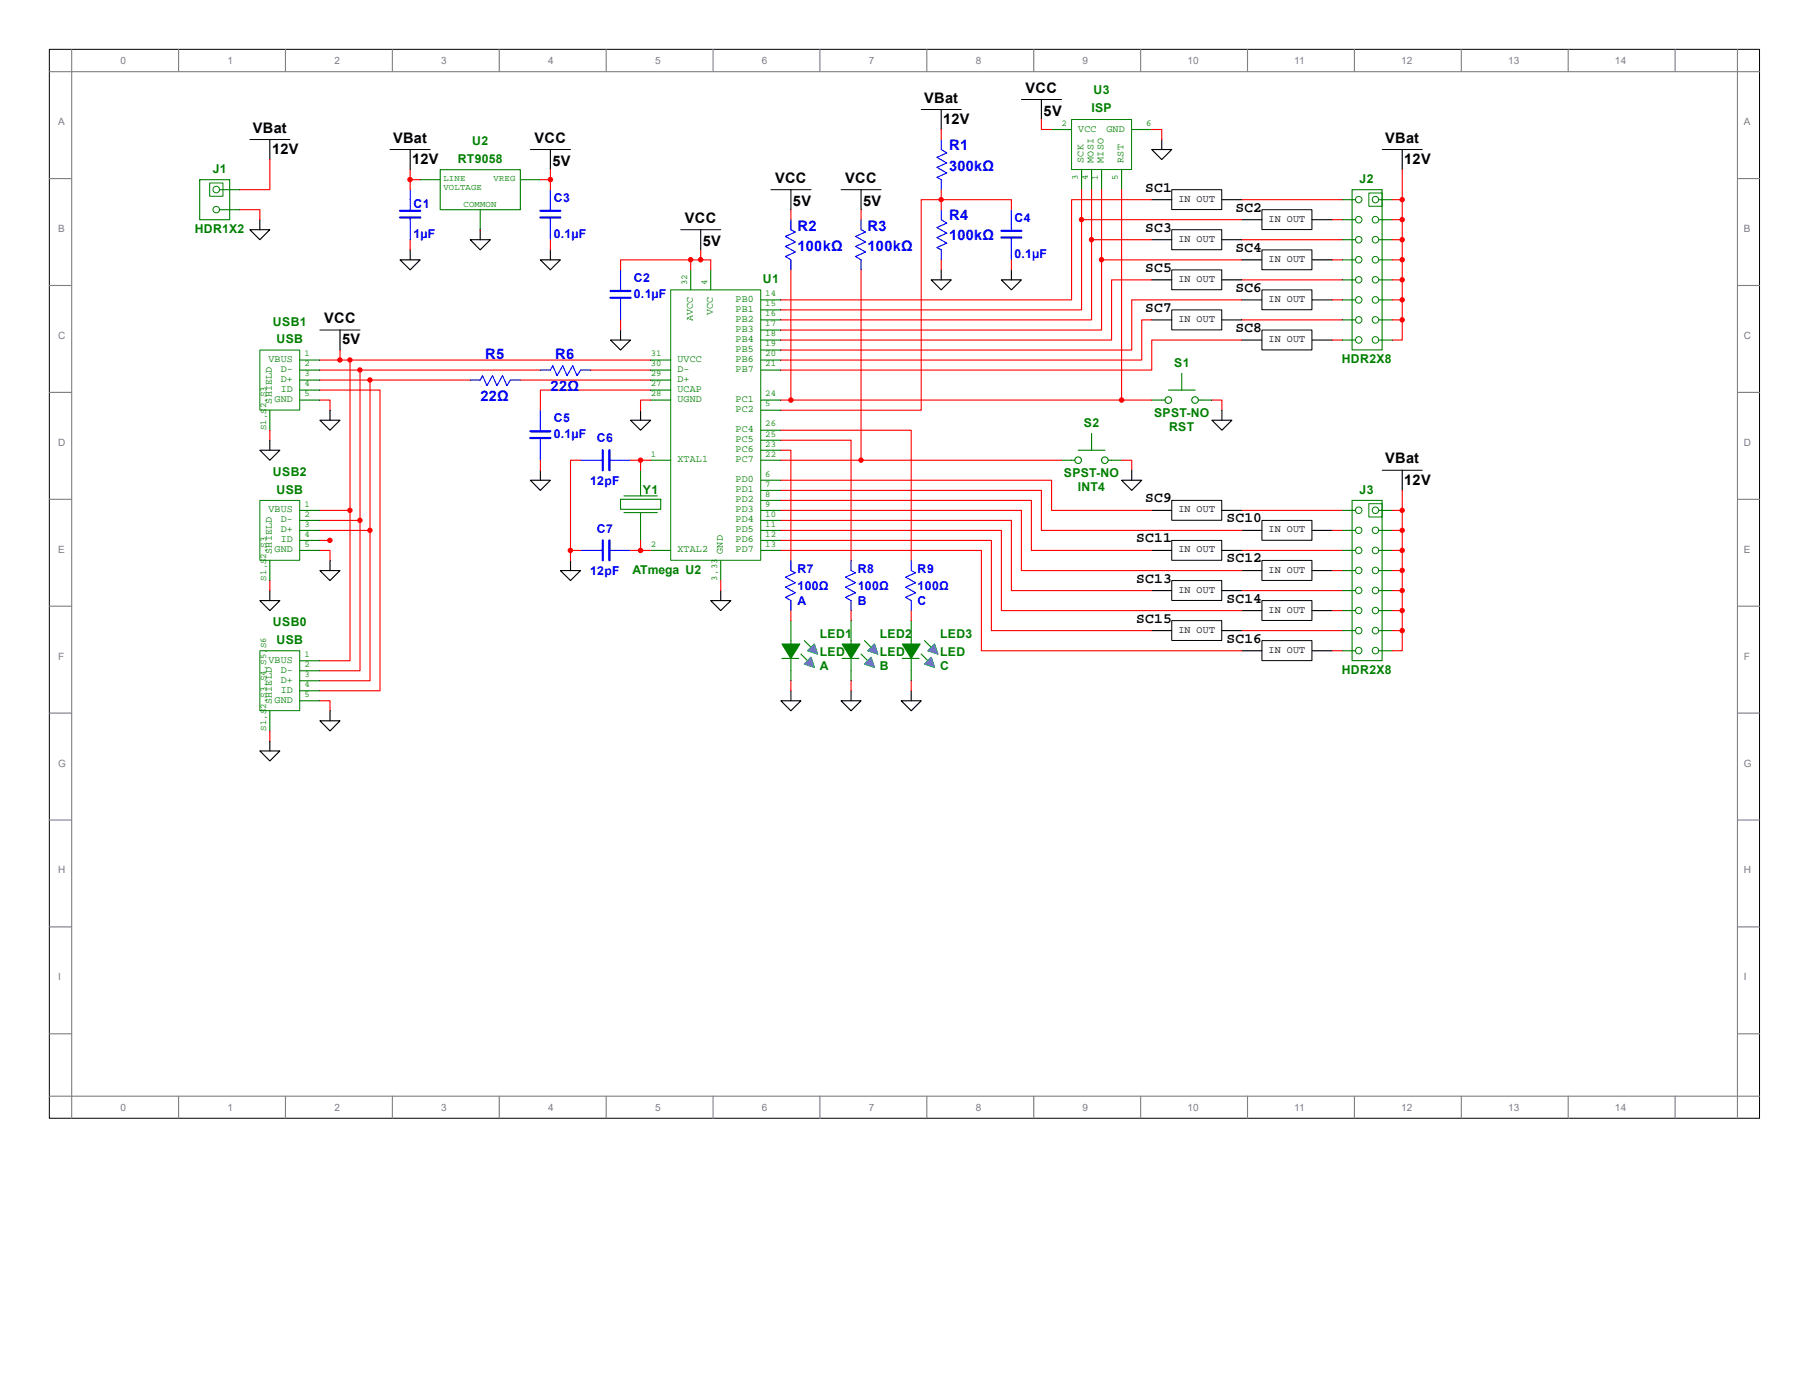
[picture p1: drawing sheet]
<svg xmlns="http://www.w3.org/2000/svg" width="279mm" height="216mm" viewBox="0 0 279 216" stroke-linecap="round" stroke-linejoin="round" font-family="sans-serif">
<path d="M7.6 7.6h264.2v165.1h-264.2z" fill="none" stroke="#000" stroke-width=".15"/>
<g fill="none" stroke="#808080" stroke-width=".17">
<path d="M7.6 11.1h264.2M11.1 7.6v165.1M27.6 7.6v3.5M44.1 7.6v3.5M60.6 7.6v3.5M77.1 7.6v3.5M93.6 7.6v3.5M110.1 7.6v3.5M126.6 7.6v3.5M143.2 7.6v3.5M159.7 7.6v3.5M176.2 7.6v3.5"/>
<path d="M192.7 7.6v3.5M209.2 7.6v3.5M225.7 7.6v3.5M242.2 7.6v3.5M258.7 7.6v3.5M268.4 7.6v165.1M7.6 27.6h3.5M268.4 27.6h3.4M7.6 44.1h3.5M268.4 44.1h3.4M7.6 60.6h3.5M7.6 77.1h3.5"/>
<path d="M268.4 60.6h3.4M268.4 77.1h3.4M7.6 93.6h3.5M268.4 93.6h3.4M7.6 110.1h3.5M268.4 110.1h3.4M7.6 126.6h3.5M268.4 126.6h3.4M7.6 143.2h3.5M7.6 159.7h3.5M268.4 143.2h3.4M268.4 159.7h3.4"/>
<path d="M7.6 169.3h264.2M27.6 169.3v3.4M44.1 169.3v3.4M60.6 169.3v3.4M77.1 169.3v3.4M93.6 169.3v3.4M110.1 169.3v3.4M126.6 169.3v3.4M143.2 169.3v3.4M159.7 169.3v3.4M176.2 169.3v3.4M192.7 169.3v3.4"/>
<path d="M209.2 169.3v3.4M225.7 169.3v3.4M242.2 169.3v3.4M258.7 169.3v3.4"/>
</g>
<path d="M103.6 44.8h13.9v41.7h-13.9z" fill="none" stroke="#008000" stroke-width=".15"/>
<path d="M100.5 71.1h3.1" fill="none" stroke="#008000" stroke-width=".17"/>
<path d="M100.5 85h3.1" fill="none" stroke="#008000" stroke-width=".17"/>
<path d="M111.3 86.6v3.1" fill="none" stroke="#008000" stroke-width=".17"/>
<path d="M109.8 41.7v3.1" fill="none" stroke="#008000" stroke-width=".17"/>
<path d="M117.5 63.4h3.1" fill="none" stroke="#008000" stroke-width=".17"/>
<path d="M117.5 74.2h3.1" fill="none" stroke="#008000" stroke-width=".17"/>
<path d="M117.5 75.7h3.1" fill="none" stroke="#008000" stroke-width=".17"/>
<path d="M117.5 77.3h3.1" fill="none" stroke="#008000" stroke-width=".17"/>
<path d="M117.5 78.8h3.1" fill="none" stroke="#008000" stroke-width=".17"/>
<path d="M117.5 80.4h3.1" fill="none" stroke="#008000" stroke-width=".17"/>
<path d="M117.5 81.9h3.1" fill="none" stroke="#008000" stroke-width=".17"/>
<path d="M117.5 83.5h3.1" fill="none" stroke="#008000" stroke-width=".17"/>
<path d="M117.5 85h3.1" fill="none" stroke="#008000" stroke-width=".17"/>
<path d="M117.5 46.3h3.1" fill="none" stroke="#008000" stroke-width=".17"/>
<path d="M117.5 47.9h3.1" fill="none" stroke="#008000" stroke-width=".17"/>
<path d="M117.5 49.4h3.1" fill="none" stroke="#008000" stroke-width=".17"/>
<path d="M117.5 51h3.1" fill="none" stroke="#008000" stroke-width=".17"/>
<path d="M117.5 52.5h3.1" fill="none" stroke="#008000" stroke-width=".17"/>
<path d="M117.5 54.1h3.1" fill="none" stroke="#008000" stroke-width=".17"/>
<path d="M117.5 55.6h3.1" fill="none" stroke="#008000" stroke-width=".17"/>
<path d="M117.5 57.1h3.1" fill="none" stroke="#008000" stroke-width=".17"/>
<path d="M117.5 71.1h3.1" fill="none" stroke="#008000" stroke-width=".17"/>
<path d="M117.5 69.5h3.1" fill="none" stroke="#008000" stroke-width=".17"/>
<path d="M117.5 61.8h3.1" fill="none" stroke="#008000" stroke-width=".17"/>
<path d="M117.5 68h3.1" fill="none" stroke="#008000" stroke-width=".17"/>
<path d="M117.5 66.4h3.1" fill="none" stroke="#008000" stroke-width=".17"/>
<path d="M100.5 60.2h3.1" fill="none" stroke="#008000" stroke-width=".17"/>
<path d="M100.5 61.8h3.1" fill="none" stroke="#008000" stroke-width=".17"/>
<path d="M100.5 58.7h3.1" fill="none" stroke="#008000" stroke-width=".17"/>
<path d="M100.5 57.1h3.1" fill="none" stroke="#008000" stroke-width=".17"/>
<path d="M100.5 55.6h3.1" fill="none" stroke="#008000" stroke-width=".17"/>
<path d="M106.7 41.7v3.1M95.8 77.1h6.2v1.6h-6.2zM96.4 76.6h5.1M96.4 79.2h5.1M98.9 75.5v1.1M98.9 79.2v1.2M102 77.1h.1" fill="none" stroke="#008000" stroke-width=".17"/>
<path d="M98.9 80.4v3.1" fill="none" stroke="#008000" stroke-width=".17"/>
<g fill="none" stroke="#008000" stroke-width=".17">
<path d="M208.8 29.3h4.7v24.7h-4.7zM208.8 37h.6M208.8 33.9h.6M208.8 30.8h.6M213 37h.5M213 33.9h.5M213 30.8h.5M208.8 49.4h.6M208.8 46.3h.6M208.8 43.2h.6M208.8 40.1h.6M208.8 52.5h.6"/>
<path d="M213 49.4h.5M213 46.3h.5M213 43.2h.5M213 40.1h.5M213 52.5h.5M98.9 72.5v3"/>
</g>
<path d="M181 29.3h7.7v3.1h-7.7z" fill="none" stroke="#000" stroke-width=".15"/>
<path d="M177.9 30.8h3.1M188.7 30.8h3.1" fill="none" stroke="#000" stroke-width=".17"/>
<g fill="none" stroke="#008000" stroke-width=".15">
<path d="M211.4 29.8h2.1v2.1h-2.1z"/>
<circle cx="209.8" cy="33.9" r=".51"/>
<circle cx="209.8" cy="37" r=".51"/>
<circle cx="209.9" cy="30.8" r=".5"/>
<circle cx="212.4" cy="37" r=".51"/>
<circle cx="212.4" cy="33.9" r=".51"/>
<circle cx="212.4" cy="30.8" r=".5"/>
<circle cx="209.8" cy="40.1" r=".51"/>
<circle cx="209.8" cy="46.3" r=".51"/>
<circle cx="209.8" cy="49.4" r=".51"/>
<circle cx="209.8" cy="52.5" r=".51"/>
<circle cx="209.9" cy="43.2" r=".5"/>
<circle cx="212.4" cy="46.3" r=".51"/>
<circle cx="212.4" cy="40.1" r=".51"/>
<circle cx="212.4" cy="49.4" r=".51"/>
<circle cx="212.4" cy="52.5" r=".51"/>
<circle cx="212.4" cy="43.2" r=".5"/>
</g>
<path d="M213.5 33.9h1.5" fill="none" stroke="#008000" stroke-width=".17"/>
<path d="M207.3 33.9h1.5" fill="none" stroke="#008000" stroke-width=".17"/>
<path d="M213.5 37h1.5" fill="none" stroke="#008000" stroke-width=".17"/>
<path d="M207.3 43.2h1.5" fill="none" stroke="#008000" stroke-width=".17"/>
<path d="M213.5 40.1h1.5" fill="none" stroke="#008000" stroke-width=".17"/>
<path d="M207.3 40.1h1.5" fill="none" stroke="#008000" stroke-width=".17"/>
<path d="M213.5 43.2h1.5" fill="none" stroke="#008000" stroke-width=".17"/>
<path d="M207.3 30.8h1.5" fill="none" stroke="#008000" stroke-width=".17"/>
<path d="M213.5 30.8h1.5" fill="none" stroke="#008000" stroke-width=".17"/>
<path d="M207.3 37h1.5" fill="none" stroke="#008000" stroke-width=".17"/>
<path d="M213.5 49.4h1.5" fill="none" stroke="#008000" stroke-width=".17"/>
<path d="M207.3 49.4h1.5" fill="none" stroke="#008000" stroke-width=".17"/>
<path d="M213.5 52.5h1.5" fill="none" stroke="#008000" stroke-width=".17"/>
<path d="M207.3 46.3h1.5" fill="none" stroke="#008000" stroke-width=".17"/>
<path d="M213.5 46.3h1.5" fill="none" stroke="#008000" stroke-width=".17"/>
<g fill="none" stroke="#008000" stroke-width=".17">
<path d="M207.3 52.5h1.5M165.5 71.1h.5M166.5 69.5h4.2M168.6 67v2.5M171.2 71.1h.5"/>
<circle cx="166.5" cy="71.1" r=".51"/>
<circle cx="170.6" cy="71.1" r=".51"/>
</g>
<g fill="none" stroke="#000" stroke-width=".15">
<path d="M181 35.5h7.7v3.1h-7.7zM194.9 32.4h7.7v3.1h-7.7zM194.9 38.6h7.7v3.1h-7.7zM181 41.7h7.7v3h-7.7zM181 47.9h7.7v3h-7.7zM194.9 44.8h7.7v3h-7.7zM194.9 51h7.7v3h-7.7zM181 77.3h7.7v3h-7.7zM181 83.5h7.7v3h-7.7zM181 89.7h7.7v3h-7.7zM181 95.8h7.7v3.1h-7.7zM194.9 80.4h7.7v3h-7.7z"/>
<path d="M194.9 86.6h7.7v3h-7.7zM194.9 92.8h7.7v3h-7.7zM194.9 98.9h7.7v3.1h-7.7z"/>
</g>
<g fill="none" stroke="#000" stroke-width=".17">
<path d="M177.9 37h3.1M188.7 37h3.1M191.8 33.9h3.1M202.6 33.9h3.1M177.9 43.2h3.1M177.9 49.4h3.1M188.7 43.2h3.1M188.7 49.4h3.1M191.8 40.1h3.1M191.8 46.3h3.1M191.8 52.5h3.1M202.6 40.1h3.1"/>
<path d="M202.6 46.3h3.1M202.6 52.5h3.1M177.9 78.8h3.1M188.7 78.8h3.1M177.9 85h3.1M177.9 91.2h3.1M177.9 97.4h3.1M188.7 85h3.1M188.7 91.2h3.1M188.7 97.4h3.1M191.8 81.9h3.1M191.8 88.1h3.1"/>
<path d="M191.8 94.3h3.1M202.6 81.9h3.1M202.6 88.1h3.1M202.6 94.3h3.1M191.8 100.5h3.1M202.6 100.5h3.1"/>
</g>
<g fill="none" stroke="#f00" stroke-width=".17">
<path d="M177.9 30.8h-12.4v15.5h-44.9M177.9 49.4h-1.6v6.2h-55.7M177.9 43.2h-6.2v9.3h-51.1M191.8 46.3h-17v7.8h-54.2M191.8 52.5h-13.9v4.6h-57.3M120.6 77.3h38.7v7.7h18.6M120.6 74.2h41.8v4.6h15.5M120.6 78.8h37.2v9.3h34M120.6 75.7h40.2v6.2h31M120.6 83.5h32.5v13.9h24.8M120.6 80.4h35.6v10.8h21.7M120.6 85h31v15.5h40.2"/>
<path d="M120.6 81.9h34.1v12.4h37.1"/>
</g>
<path d="M171.7 71.1h1.5" fill="none" stroke="#008000" stroke-width=".17"/>
<g fill="none" stroke="#008000" stroke-width=".17">
<path d="M182.5 57.7v2.5M164 71.1h1.5M179.4 61.8h.5M180.5 60.2h4.1M185.1 61.8h.5"/>
<circle cx="180.4" cy="61.8" r=".51"/>
<circle cx="184.6" cy="61.8" r=".51"/>
</g>
<path d="M185.6 61.8h1.6" fill="none" stroke="#008000" stroke-width=".17"/>
<path d="M177.9 61.8h1.5" fill="none" stroke="#008000" stroke-width=".17"/>
<circle cx="122.2" cy="61.8" r=".34" fill="#f00" stroke="#f00" stroke-width=".17"/>
<path d="M120.6 61.8h1.6" fill="none" stroke="#f00" stroke-width=".17"/>
<path d="M122.2 35.5l.7 .3-1.6 .7 1.6 .9-1.6 .7 1.6 .8-1.6 .7 .9 .5" fill="none" stroke="#00f" stroke-width=".17"/>
<path d="M122.2 33.9v1.6" fill="none" stroke="#00f" stroke-width=".17"/>
<path d="M145.4 33.9l.8 .6-1.5 .6 1.5 .9-1.5 .7 1.5 .8-1.5 .7 .7 .4M122.2 40.1v1.6" fill="none" stroke="#00f" stroke-width=".17"/>
<path d="M122.2 41.7v20.1" fill="none" stroke="#f00" stroke-width=".17"/>
<path d="M145.4 38.6v1.5" fill="none" stroke="#00f" stroke-width=".17"/>
<path d="M145.4 23.1l.8 .5-1.5 .7 1.5 .9-1.5 .6 1.5 .9-1.5 .7 .7 .3M145.4 32.4v1.5" fill="none" stroke="#00f" stroke-width=".17"/>
<path d="M145.4 27.7v1.6" fill="none" stroke="#00f" stroke-width=".17"/>
<path d="M133 35.5l.7 .3-1.6 .7 1.6 .9-1.6 .7 1.6 .8-1.6 .7 .9 .5M145.4 21.5v1.6" fill="none" stroke="#00f" stroke-width=".17"/>
<g fill="#f00" stroke="#f00" stroke-width=".17">
<circle cx="145.4" cy="30.8" r=".33"/>
<circle cx="108.2" cy="40.1" r=".34"/>
</g>
<path d="M108.2 38.6v1.5h1.6v1.6M122.2 32.4v1.5M145.4 20v1.5M145.4 32.4v-1.6h-3.1v32.6h-21.7M145.4 29.3v1.5" fill="none" stroke="#f00" stroke-width=".17"/>
<path d="M142.3 16.9h6.2M105.1 35.5h6.2M119.1 29.3h6.2" fill="none" stroke="#000" stroke-width=".15"/>
<path d="M145.4 16.9v3.1M108.2 35.5v3.1M122.2 29.3v3.1" fill="none" stroke="#000" stroke-width=".17"/>
<path d="M133 33.9v1.6" fill="none" stroke="#00f" stroke-width=".17"/>
<path d="M95.8 43.2v1.7M95.8 46v.3M133 40.1v1.6" fill="none" stroke="#00f" stroke-width=".17"/>
<circle cx="133" cy="71.1" r=".33" fill="#f00" stroke="#f00" stroke-width=".17"/>
<path d="M133 32.4v1.5M133 41.7v29.4M120.6 71.1h43.4" fill="none" stroke="#f00" stroke-width=".17"/>
<path d="M129.9 29.3h6.2" fill="none" stroke="#000" stroke-width=".15"/>
<path d="M133 29.3v3.1" fill="none" stroke="#000" stroke-width=".17"/>
<path d="M94.3 46h3.1M94.3 44.9h3.1" fill="none" stroke="#00f" stroke-width=".34"/>
<path d="M95.8 41.7v1.5" fill="none" stroke="#00f" stroke-width=".17"/>
<path d="M95.8 46.3v3.1M83.5 64.9v1.7M83.5 67.6v.4" fill="none" stroke="#00f" stroke-width=".17"/>
<circle cx="106.7" cy="40.1" r=".34" fill="#f00" stroke="#f00" stroke-width=".17"/>
<path d="M95.8 49.4v1.6M106.7 40.1h-10.9v1.6M108.2 40.1h-1.5v1.6" fill="none" stroke="#f00" stroke-width=".17"/>
<path d="M94.3 52.5h3.1l-1.6 1.6zM95.8 51v1.5" fill="none" stroke="#000" stroke-width=".17"/>
<path d="M81.9 67.6h3.1M81.9 66.6h3.1" fill="none" stroke="#00f" stroke-width=".34"/>
<path d="M83.5 63.4v1.5" fill="none" stroke="#00f" stroke-width=".17"/>
<path d="M83.5 68v3.1M92.8 71.1h.3M94.1 71.1h1.7" fill="none" stroke="#00f" stroke-width=".17"/>
<circle cx="98.9" cy="71.1" r=".33" fill="#f00" stroke="#f00" stroke-width=".17"/>
<path d="M100.5 71.1h-1.6v1.5" fill="none" stroke="#f00" stroke-width=".17"/>
<path d="M93.1 69.5v3.1M94.1 69.5v3.1" fill="none" stroke="#00f" stroke-width=".34"/>
<path d="M95.8 71.1h1.6" fill="none" stroke="#00f" stroke-width=".17"/>
<path d="M89.7 71.1h3.1M92.8 85h.3M94.1 85h1.7" fill="none" stroke="#00f" stroke-width=".17"/>
<path d="M97.4 71.1h1.5M98.9 83.5v1.5h1.6" fill="none" stroke="#f00" stroke-width=".17"/>
<circle cx="98.9" cy="85" r=".34" fill="#f00" stroke="#f00" stroke-width=".17"/>
<path d="M93.1 83.5v3.1M94.1 83.5v3.1" fill="none" stroke="#00f" stroke-width=".34"/>
<path d="M95.8 85h1.6" fill="none" stroke="#00f" stroke-width=".17"/>
<path d="M89.7 85h3.1" fill="none" stroke="#00f" stroke-width=".17"/>
<path d="M145.4 40.1v1.6M83.5 71.1v1.5M89.7 71.1h-1.6v15.5M100.5 61.8h-1.6v1.6M100.5 60.2h-17v3.2M173.2 71.1h1.6v1.5M187.2 61.8h1.5v1.6M88.1 85h1.6M97.4 85h1.5M111.3 89.7v1.5" fill="none" stroke="#f00" stroke-width=".17"/>
<g fill="none" stroke="#000" stroke-width=".17">
<path d="M143.8 43.2h3.1l-1.5 1.6zM145.4 41.7v1.5M81.9 74.2h3.1l-1.5 1.5zM83.5 72.6v1.6M97.4 64.9h3.1l-1.6 1.5zM98.9 63.4v1.5M173.2 74.2h3.1l-1.5 1.5zM174.8 72.6v1.6M187.2 64.9h3.1l-1.6 1.5zM188.7 63.4v1.5M86.6 88.1h3.1l-1.6 1.6zM88.1 86.6v1.5"/>
<path d="M109.8 92.8h3.1l-1.6 1.5zM111.3 91.2v1.6"/>
</g>
<circle cx="88.1" cy="85" r=".34" fill="#f00" stroke="#f00" stroke-width=".17"/>
<path d="M40.1 54.1h6.2v9.2h-6.2z" fill="none" stroke="#008000" stroke-width=".15"/>
<path d="M46.3 55.6h3.1" fill="none" stroke="#008000" stroke-width=".17"/>
<path d="M46.3 57.1h3.1" fill="none" stroke="#008000" stroke-width=".17"/>
<path d="M46.3 58.7h3.1" fill="none" stroke="#008000" stroke-width=".17"/>
<path d="M46.3 60.2h3.1" fill="none" stroke="#008000" stroke-width=".17"/>
<path d="M46.3 61.8h3.1" fill="none" stroke="#008000" stroke-width=".17"/>
<path d="M41.7 63.4v3" fill="none" stroke="#008000" stroke-width=".17"/>
<path d="M52.5 51v3.1M40.1 69.5h3.1l-1.5 1.6zM41.7 68v1.5M49.4 64.9h3.1l-1.5 1.5zM51 63.4v1.5" fill="none" stroke="#000" stroke-width=".17"/>
<path d="M52.5 54.1v1.5h-3.1M41.7 66.4v1.6M49.4 61.8h1.6v1.6" fill="none" stroke="#f00" stroke-width=".17"/>
<circle cx="52.5" cy="55.6" r=".33" fill="#f00" stroke="#f00" stroke-width=".17"/>
<path d="M49.4 51h6.2" fill="none" stroke="#000" stroke-width=".15"/>
<path d="M122.2 88.1l.7 .4-1.6 .6 1.6 .9-1.6 .7 1.6 .8-1.6 .7 .9 .6" fill="none" stroke="#00f" stroke-width=".17"/>
<path d="M122.2 86.6v1.5" fill="none" stroke="#00f" stroke-width=".17"/>
<path d="M122.2 92.8v1.5" fill="none" stroke="#00f" stroke-width=".17"/>
<path d="M120.6 69.5h1.6v17.1" fill="none" stroke="#f00" stroke-width=".17"/>
<path d="M139.4 99.5h2.7l-1.4 2.2z" fill-rule="evenodd" fill="#008000" stroke="#008000" stroke-width=".17"/>
<path d="M140.7 98.9v4.7M142.8 98.9l1 1.1M144.3 99.5l.6 1.5-1.6-.5zM139.4 101.7h2.5M142.3 101l1 1M142.8 102.6l1-1.1 .5 1.6z" fill="none" stroke="#008000" stroke-width=".17"/>
<g fill="#00c0ff" stroke="#00c0ff" stroke-width=".17">
<path d="M144.3 99.5l.6 1.5-1.6-.5z" fill-rule="evenodd"/>
<path d="M142.8 102.6l1-1.1 .5 1.6z" fill-rule="evenodd"/>
</g>
<path d="M140.7 95.8v3.1" fill="none" stroke="#008000" stroke-width=".17"/>
<path d="M131.4 98.9v4.7M133.5 98.9l1 1.1M130.1 101.7h2.6M133 101l1 1M134 100.5l1.1-1 .5 1.5zM134.5 101.5l.6 1.6-1.6-.5zM140.7 103.6v1.5" fill="none" stroke="#008000" stroke-width=".17"/>
<path d="M139.2 108.2h3.1l-1.6 1.6zM140.7 106.7v1.5" fill="none" stroke="#000" stroke-width=".17"/>
<path d="M140.7 105.1v1.6" fill="none" stroke="#f00" stroke-width=".17"/>
<path d="M130.1 99.5h2.7l-1.4 2.2z" fill-rule="evenodd" fill="#008000" stroke="#008000" stroke-width=".17"/>
<g fill="#00c0ff" stroke="#00c0ff" stroke-width=".17">
<path d="M134 100.5l1.1-1 .5 1.5z" fill-rule="evenodd"/>
<path d="M134.5 101.5l.6 1.6-1.6-.5z" fill-rule="evenodd"/>
</g>
<path d="M131.4 95.8v3.1" fill="none" stroke="#008000" stroke-width=".17"/>
<path d="M122.2 98.9v4.7M124.2 98.9l1.1 1.1M120.8 101.7h2.6M123.7 101l1 1M124.2 102.6l1.1-1.1 .5 1.6zM124.7 100.5l1.1-1 .5 1.5zM131.4 103.6v1.5" fill="none" stroke="#008000" stroke-width=".17"/>
<path d="M129.9 108.2h3.1l-1.6 1.6zM131.4 106.7v1.5" fill="none" stroke="#000" stroke-width=".17"/>
<path d="M131.4 105.1v1.6" fill="none" stroke="#f00" stroke-width=".17"/>
<path d="M120.8 99.5h2.7l-1.3 2.2z" fill-rule="evenodd" fill="#008000" stroke="#008000" stroke-width=".17"/>
<g fill="#00c0ff" stroke="#00c0ff" stroke-width=".17">
<path d="M124.7 100.5l1.1-1 .5 1.5z" fill-rule="evenodd"/>
<path d="M124.2 102.6l1.1-1.1 .5 1.6z" fill-rule="evenodd"/>
</g>
<path d="M122.2 95.8v3.1" fill="none" stroke="#008000" stroke-width=".17"/>
<path d="M68 26.2h12.4v6.2h-12.4zM122.2 103.6v1.5" fill="none" stroke="#008000" stroke-width=".17"/>
<path d="M120.6 108.2h3.1l-1.5 1.6zM122.2 106.7v1.5" fill="none" stroke="#000" stroke-width=".17"/>
<path d="M122.2 94.3v1.5M122.2 105.1v1.6" fill="none" stroke="#f00" stroke-width=".17"/>
<path d="M64.9 27.7h3.1" fill="none" stroke="#008000" stroke-width=".17"/>
<path d="M74.2 32.4v3.1" fill="none" stroke="#008000" stroke-width=".17"/>
<path d="M80.4 27.7h3.1" fill="none" stroke="#008000" stroke-width=".17"/>
<path d="M63.4 23.1v3.1M72.6 37h3.1l-1.5 1.6zM74.2 35.5v1.5M85 23.1v3.1" fill="none" stroke="#000" stroke-width=".17"/>
<path d="M74.2 35.5h.1" fill="none" stroke="#f00" stroke-width=".17"/>
<path d="M60.2 23.1h6.2M81.9 23.1h6.2" fill="none" stroke="#000" stroke-width=".15"/>
<path d="M85 30.8v1.8M85 33.6v.3" fill="none" stroke="#00f" stroke-width=".17"/>
<path d="M83.5 33.6h3.1M83.5 32.6h3.1" fill="none" stroke="#00f" stroke-width=".34"/>
<path d="M85 29.3v1.5" fill="none" stroke="#00f" stroke-width=".17"/>
<path d="M63.4 30.8v1.8M63.4 33.6v.3M85 33.9v3.1" fill="none" stroke="#00f" stroke-width=".17"/>
<path d="M85 38.6v1.5M83.5 40.1h3.1l-1.6 1.6z" fill="none" stroke="#000" stroke-width=".17"/>
<path d="M85 26.2v1.5h-1.5M85 27.7v1.6M85 37v1.6" fill="none" stroke="#f00" stroke-width=".17"/>
<circle cx="85" cy="27.7" r=".34" fill="#f00" stroke="#f00" stroke-width=".17"/>
<path d="M61.8 33.6h3.1M61.8 32.6h3.1" fill="none" stroke="#00f" stroke-width=".34"/>
<path d="M63.4 29.3v1.5" fill="none" stroke="#00f" stroke-width=".17"/>
<path d="M63.4 33.9v3.1M85 57.1l.4-.6 .6 1.5 .9-1.5 .7 1.5 .9-1.5 .6 1.5 .6-.9" fill="none" stroke="#00f" stroke-width=".17"/>
<path d="M63.4 38.6v1.5M61.8 40.1h3.1l-1.5 1.6z" fill="none" stroke="#000" stroke-width=".17"/>
<path d="M63.4 26.2v1.5h1.5M63.4 27.7v1.6M63.4 37v1.6" fill="none" stroke="#f00" stroke-width=".17"/>
<circle cx="63.3" cy="27.7" r=".34" fill="#f00" stroke="#f00" stroke-width=".17"/>
<path d="M83.5 57.1h1.5" fill="none" stroke="#00f" stroke-width=".17"/>
<path d="M74.2 58.7l.3-.7 .7 1.6 .9-1.6 .7 1.6 .8-1.6 .7 1.6 .5-.9M89.7 57.1h1.5" fill="none" stroke="#00f" stroke-width=".17"/>
<path d="M91.2 57.1h9.3" fill="none" stroke="#f00" stroke-width=".17"/>
<path d="M72.6 58.7h1.6" fill="none" stroke="#00f" stroke-width=".17"/>
<path d="M156.2 33.9v1.7M156.2 36.7v.3M78.8 58.7h1.6" fill="none" stroke="#00f" stroke-width=".17"/>
<path d="M80.4 58.7h20.1" fill="none" stroke="#f00" stroke-width=".17"/>
<path d="M154.7 36.7h3.1M154.7 35.6h3.1" fill="none" stroke="#00f" stroke-width=".34"/>
<path d="M156.2 32.4v1.5" fill="none" stroke="#00f" stroke-width=".17"/>
<path d="M156.2 37v3.1" fill="none" stroke="#00f" stroke-width=".17"/>
<path d="M145.4 30.8h10.8v1.6M191.8 37h15.5M191.8 30.8h15.5M205.7 33.9h1.6M156.2 40.1v1.6M191.8 49.4h15.5M191.8 43.2h15.5M205.7 40.1h1.6M205.7 46.3h1.6M205.7 52.5h1.6" fill="none" stroke="#f00" stroke-width=".17"/>
<path d="M154.7 43.2h3.1l-1.6 1.6zM156.2 41.7v1.5" fill="none" stroke="#000" stroke-width=".17"/>
<g fill="none" stroke="#008000" stroke-width=".15">
<path d="M211.4 77.8h2.1v2h-2.1z"/>
<circle cx="209.8" cy="78.8" r=".51"/>
<circle cx="212.4" cy="78.8" r=".51"/>
<circle cx="209.8" cy="88.1" r=".51"/>
<circle cx="209.8" cy="85" r=".51"/>
<circle cx="209.8" cy="91.2" r=".51"/>
<circle cx="209.8" cy="97.4" r=".51"/>
<circle cx="209.9" cy="81.9" r=".5"/>
<circle cx="209.9" cy="94.3" r=".5"/>
<circle cx="212.4" cy="85" r=".51"/>
<circle cx="212.4" cy="88.1" r=".51"/>
<circle cx="212.4" cy="91.2" r=".51"/>
<circle cx="212.4" cy="97.4" r=".51"/>
<circle cx="212.4" cy="81.9" r=".5"/>
<circle cx="212.4" cy="94.3" r=".5"/>
<circle cx="209.8" cy="100.5" r=".51"/>
<circle cx="212.4" cy="100.5" r=".51"/>
</g>
<g fill="none" stroke="#008000" stroke-width=".17">
<path d="M208.8 77.3h4.7v24.7h-4.7zM208.8 78.8h.6M213 78.8h.5M208.8 97.4h.6M208.8 94.3h.6M208.8 91.2h.6M208.8 88.1h.6M208.8 85h.6M208.8 81.9h.6M213 97.4h.5M213 94.3h.5M213 91.2h.5"/>
<path d="M213 88.1h.5M213 85h.5M213 81.9h.5M208.8 100.5h.6M213 100.5h.5"/>
</g>
<path d="M213.5 81.9h1.5" fill="none" stroke="#008000" stroke-width=".17"/>
<path d="M207.3 81.9h1.5" fill="none" stroke="#008000" stroke-width=".17"/>
<path d="M213.5 85h1.5" fill="none" stroke="#008000" stroke-width=".17"/>
<path d="M207.3 91.2h1.5" fill="none" stroke="#008000" stroke-width=".17"/>
<path d="M213.5 88.1h1.5" fill="none" stroke="#008000" stroke-width=".17"/>
<path d="M207.3 88.1h1.5" fill="none" stroke="#008000" stroke-width=".17"/>
<path d="M213.5 91.2h1.5" fill="none" stroke="#008000" stroke-width=".17"/>
<path d="M207.3 78.8h1.5" fill="none" stroke="#008000" stroke-width=".17"/>
<path d="M213.5 78.8h1.5" fill="none" stroke="#008000" stroke-width=".17"/>
<path d="M207.3 85h1.5" fill="none" stroke="#008000" stroke-width=".17"/>
<path d="M213.5 97.4h1.5" fill="none" stroke="#008000" stroke-width=".17"/>
<path d="M207.3 97.4h1.5" fill="none" stroke="#008000" stroke-width=".17"/>
<path d="M213.5 100.5h1.5" fill="none" stroke="#008000" stroke-width=".17"/>
<path d="M207.3 94.3h1.5" fill="none" stroke="#008000" stroke-width=".17"/>
<path d="M213.5 94.3h1.5" fill="none" stroke="#008000" stroke-width=".17"/>
<path d="M207.3 100.5h1.5" fill="none" stroke="#008000" stroke-width=".17"/>
<g fill="none" stroke="#f00" stroke-width=".17">
<path d="M215 37h1.6v3.1M215 33.9h1.6v3.1M215 46.3h1.6v3.1h-1.6M215 43.2h1.6v3.1M215 40.1h1.6v3.1M191.8 78.8h15.5M191.8 85h15.5M191.8 91.2h15.5M191.8 97.4h15.5M205.7 81.9h1.6M205.7 88.1h1.6M205.7 94.3h1.6"/>
<path d="M215 94.3h1.6v3.1h-1.6M215 91.2h1.6v3.1M215 88.1h1.6v3.1M215 85h1.6v3.1M215 81.9h1.6v3.1M205.7 100.5h1.6"/>
</g>
<g fill="#f00" stroke="#f00" stroke-width=".17">
<circle cx="216.6" cy="97.4" r=".34"/>
<circle cx="216.6" cy="94.3" r=".33"/>
<circle cx="216.6" cy="91.2" r=".33"/>
<circle cx="216.6" cy="88.1" r=".34"/>
<circle cx="216.6" cy="85" r=".34"/>
<circle cx="216.6" cy="81.9" r=".33"/>
<circle cx="216.6" cy="49.4" r=".34"/>
<circle cx="216.6" cy="46.3" r=".33"/>
<circle cx="216.6" cy="43.2" r=".33"/>
<circle cx="216.6" cy="40.1" r=".34"/>
<circle cx="216.6" cy="37" r=".34"/>
<circle cx="216.6" cy="33.9" r=".33"/>
</g>
<path d="M40.1 100.5h6.2v9.2h-6.2z" fill="none" stroke="#008000" stroke-width=".15"/>
<path d="M46.3 102h3.1" fill="none" stroke="#008000" stroke-width=".17"/>
<path d="M46.3 103.6h3.1" fill="none" stroke="#008000" stroke-width=".17"/>
<path d="M46.3 105.1h3.1" fill="none" stroke="#008000" stroke-width=".17"/>
<path d="M46.3 106.7h3.1" fill="none" stroke="#008000" stroke-width=".17"/>
<path d="M46.3 108.2h3.1" fill="none" stroke="#008000" stroke-width=".17"/>
<path d="M30.8 27.7h4.7v6.2h-4.7zM30.8 27.7h.1M33.9 29.3h1.6M33.9 32.4h1.6M41.7 109.8v3.1" fill="none" stroke="#008000" stroke-width=".17"/>
<g fill="#f00" stroke="#f00" stroke-width=".17">
<circle cx="54" cy="55.6" r=".33"/>
<circle cx="55.6" cy="57.1" r=".33"/>
<circle cx="57.1" cy="58.7" r=".33"/>
<circle cx="216.6" cy="78.8" r=".33"/>
<circle cx="216.6" cy="30.8" r=".33"/>
</g>
<path d="M215 30.8h1.6v3.1M216.6 26.2v4.6M49.4 57.1h34.1M49.4 58.7h23.2M52.5 55.6h48M216.6 49.4v3.1h-1.6M215 78.8h1.6v3.1M216.6 75.7v3.1M216.6 97.4v3.1h-1.6M41.7 112.9v1.5M49.4 108.2h1.6v1.6" fill="none" stroke="#f00" stroke-width=".17"/>
<path d="M216.6 23.1v3.1M216.6 72.6v3.1M40.1 116h3.1l-1.5 1.5zM41.7 114.4v1.6M49.4 111.3h3.1l-1.5 1.6zM51 109.8v1.5" fill="none" stroke="#000" stroke-width=".17"/>
<path d="M213.5 23.1h6.2M213.5 72.6h6.2" fill="none" stroke="#000" stroke-width=".15"/>
<g fill="none" stroke="#008000" stroke-width=".15">
<path d="M32.4 28.3h2v2h-2z"/>
<circle cx="33.4" cy="29.3" r=".51"/>
<circle cx="33.4" cy="32.4" r=".51"/>
</g>
<path d="M35.5 29.3h1.5" fill="none" stroke="#008000" stroke-width=".17"/>
<path d="M35.5 32.4h1.5" fill="none" stroke="#008000" stroke-width=".17"/>
<path d="M38.6 21.5h6.2" fill="none" stroke="#000" stroke-width=".15"/>
<path d="M38.6 35.5h3.1l-1.6 1.5zM40.1 33.9v1.6M41.7 21.5v3.1" fill="none" stroke="#000" stroke-width=".17"/>
<path d="M37 32.4h3.1v1.5M41.7 24.6v4.7h-4.7" fill="none" stroke="#f00" stroke-width=".17"/>
<path d="M40.1 77.3h6.2v9.2h-6.2z" fill="none" stroke="#008000" stroke-width=".15"/>
<path d="M46.3 78.8h3.1" fill="none" stroke="#008000" stroke-width=".17"/>
<path d="M46.3 80.4h3.1" fill="none" stroke="#008000" stroke-width=".17"/>
<path d="M46.3 81.9h3.1" fill="none" stroke="#008000" stroke-width=".17"/>
<path d="M46.3 83.5h3.1" fill="none" stroke="#008000" stroke-width=".17"/>
<path d="M46.3 85h3.1" fill="none" stroke="#008000" stroke-width=".17"/>
<path d="M41.7 86.6v3.1" fill="none" stroke="#008000" stroke-width=".17"/>
<path d="M40.1 92.8h3.1l-1.5 1.5zM41.7 91.2v1.6M49.4 88.1h3.1l-1.5 1.6zM51 86.6v1.5" fill="none" stroke="#000" stroke-width=".17"/>
<path d="M54.1 55.6v46.4h-4.7M55.6 57.2v46.4h-6.2M57.1 58.7v46.4h-7.7M49.4 60.2h9.3v46.5h-9.3M49.4 78.8h4.7M41.7 89.7v1.5M49.4 80.4h6.2M49.4 81.9h7.7M49.4 83.5h1.6M49.4 85h1.6v1.6" fill="none" stroke="#f00" stroke-width=".17"/>
<g fill="#f00" stroke="#f00" stroke-width=".17">
<circle cx="54" cy="78.8" r=".33"/>
<circle cx="55.6" cy="80.4" r=".33"/>
<circle cx="57.1" cy="81.9" r=".33"/>
<circle cx="51" cy="83.4" r=".33"/>
</g>
<path d="M131.4 88.1l.7 .4-1.5 .6 1.5 .9-1.5 .7 1.5 .8-1.5 .7 .8 .6" fill="none" stroke="#00f" stroke-width=".17"/>
<path d="M131.4 86.6v1.5" fill="none" stroke="#00f" stroke-width=".17"/>
<path d="M131.4 92.8v1.5M140.7 88.1l.7 .4-1.5 .6 1.5 .9-1.5 .7 1.5 .8-1.5 .7 .8 .6" fill="none" stroke="#00f" stroke-width=".17"/>
<path d="M120.6 68h10.8v18.6M131.4 94.3v1.5" fill="none" stroke="#f00" stroke-width=".17"/>
<path d="M140.7 86.6v1.5" fill="none" stroke="#00f" stroke-width=".17"/>
<path d="M140.7 92.8v1.5" fill="none" stroke="#00f" stroke-width=".17"/>
<path d="M120.6 66.4h20.1v20.2M140.7 94.3v1.5" fill="none" stroke="#f00" stroke-width=".17"/>
<path d="M165.5 18.5h9.3v7.7h-9.3z" fill="none" stroke="#008000" stroke-width=".15"/>
<path d="M170.1 26.2v3.1" fill="none" stroke="#008000" stroke-width=".17"/>
<path d="M162.4 20h3.1" fill="none" stroke="#008000" stroke-width=".17"/>
<path d="M167 26.2v3.1" fill="none" stroke="#008000" stroke-width=".17"/>
<path d="M168.6 26.2v3.1" fill="none" stroke="#008000" stroke-width=".17"/>
<path d="M173.2 26.2v3.1" fill="none" stroke="#008000" stroke-width=".17"/>
<path d="M174.8 20h3.1" fill="none" stroke="#008000" stroke-width=".17"/>
<g fill="#f00" stroke="#f00" stroke-width=".17">
<circle cx="167" cy="33.9" r=".33"/>
<circle cx="168.6" cy="37" r=".34"/>
<circle cx="170.1" cy="40.1" r=".34"/>
<circle cx="173.2" cy="61.8" r=".34"/>
</g>
<path d="M160.8 18.5v1.5h1.6M167 29.3v4.6M168.6 29.3v7.7M170.1 29.3v10.8M173.2 29.3v32.5M177.9 37h-9.3v12.4h-48M177.9 20h1.5v1.5M191.8 33.9h-24.8v14h-46.4M191.8 40.1h-21.7v10.9h-49.5M122.2 61.8h55.7" fill="none" stroke="#f00" stroke-width=".17"/>
<path d="M160.8 15.4v3.1M177.9 23.1h3.1l-1.6 1.5zM179.4 21.5v1.6" fill="none" stroke="#000" stroke-width=".17"/>
<path d="M157.8 15.4h6.2" fill="none" stroke="#000" stroke-width=".15"/>
<g font-size="2.2">
<text x="142.7" y="15.8">VBat</text>
<text x="158.4" y="14.3">VCC</text>
<text x="161.2" y="17.9">5V</text>
<text x="39.1" y="20.5">VBat</text>
<text x="42" y="23.7">12V</text>
<text x="60.7" y="22">VBat</text>
<text x="82.6" y="22">VCC</text>
<text x="145.7" y="19.1">12V</text>
<text x="214" y="22">VBat</text>
<text x="63.7" y="25.3">12V</text>
<text x="85.3" y="25.7">5V</text>
<text x="119.7" y="28.2">VCC</text>
<text x="130.6" y="28.2">VCC</text>
<text x="176.9" y="29.6">SC1</text>
<text x="216.9" y="25.3">12V</text>
<text x="105.8" y="34.4">VCC</text>
<text x="122.5" y="31.8">5V</text>
<text x="133.3" y="31.8">5V</text>
<text x="176.9" y="35.8">SC3</text>
<text x="190.8" y="32.7">SC2</text>
<text x="108.5" y="38">5V</text>
<text x="176.9" y="42">SC5</text>
<text x="190.8" y="38.9">SC4</text>
<text x="190.8" y="45.1">SC6</text>
<text x="50.1" y="49.9">VCC</text>
<text x="52.8" y="53.2">5V</text>
<text x="176.9" y="48.2">SC7</text>
<text x="190.8" y="51.3">SC8</text>
<text x="214" y="71.6">VBat</text>
<text x="176.9" y="77.6">SC9</text>
<text x="216.9" y="74.8">12V</text>
<text x="175.5" y="83.8">SC11</text>
<text x="189.4" y="80.7">SC10</text>
<text x="175.5" y="90">SC13</text>
<text x="189.4" y="86.9">SC12</text>
<text x="189.4" y="93.1">SC14</text>
<text x="175.5" y="96.2">SC15</text>
<text x="189.4" y="99.3">SC16</text>
</g>
<g font-size="2.2" fill="#00f">
<text x="146.6" y="23.2">R1</text>
<text x="146.6" y="26.3">300kΩ</text>
<text x="123.2" y="35.6">R2</text>
<text x="134" y="35.6">R3</text>
<text x="146.6" y="33.9">R4</text>
<text x="123.2" y="38.7">100kΩ</text>
<text x="134" y="38.7">100kΩ</text>
<text x="146.6" y="37">100kΩ</text>
<text x="74.9" y="55.4">R5</text>
<text x="85.8" y="55.4">R6</text>
<text x="74.2" y="61.9">22Ω</text>
<text x="85" y="60.4">22Ω</text>
</g>
<g font-size="1.9" fill="#008000">
<text x="168.6" y="17.3">ISP</text>
<text x="168.9" y="14.5">U3</text>
<text x="72.9" y="22.4">U2</text>
<text x="32.9" y="26.7">J1</text>
<text x="70.7" y="25.1">RT9058</text>
<text x="210" y="28.3">J2</text>
<text x="30.1" y="36">HDR1X2</text>
<text x="117.8" y="43.7">U1</text>
<text x="42.2" y="50.3">USB1</text>
<text x="42.7" y="53">USB</text>
<text x="181.3" y="56.6">S1</text>
<text x="207.2" y="56.1">HDR2X8</text>
<text x="167.4" y="65.9">S2</text>
<text x="178.2" y="64.4">SPST-NO</text>
<text x="180.6" y="66.5">RST</text>
<text x="42.2" y="73.5">USB2</text>
<text x="42.7" y="76.2">USB</text>
<text x="99.3" y="76.2">Y1</text>
<text x="164.3" y="73.7">SPST-NO</text>
<text x="166.5" y="75.8">INT4</text>
<text x="210" y="76.2">J3</text>
<text x="97.7" y="88.6">ATmega U2</text>
<text x="42.2" y="96.7">USB0</text>
<text x="42.7" y="99.4">USB</text>
<text x="126.6" y="98.6">LED1</text>
<text x="126.6" y="101.3">LED</text>
<text x="135.9" y="98.6">LED2</text>
<text x="135.9" y="101.3">LED</text>
<text x="145.2" y="98.6">LED3</text>
<text x="145.2" y="101.3">LED</text>
<text x="126.6" y="103.5">A</text>
<text x="135.9" y="103.5">B</text>
<text x="145.2" y="103.5">C</text>
<text x="207.2" y="104.1">HDR2X8</text>
</g>
<g font-size="1.9" fill="#00f">
<text x="63.9" y="32">C1</text>
<text x="85.5" y="31.2">C3</text>
<text x="156.7" y="34.3">C4</text>
<text x="63.9" y="36.7">1µF</text>
<text x="85.5" y="36.7">0.1µF</text>
<text x="156.7" y="39.8">0.1µF</text>
<text x="97.9" y="43.6">C2</text>
<text x="97.9" y="46">0.1µF</text>
<text x="85.5" y="65.2">C5</text>
<text x="85.5" y="67.6">0.1µF</text>
<text x="92.2" y="68.3">C6</text>
<text x="91.1" y="74.9">12pF</text>
<text x="92.2" y="82.3">C7</text>
<text x="91.1" y="88.8">12pF</text>
<text x="123.2" y="88.4">R7</text>
<text x="132.5" y="88.4">R8</text>
<text x="141.7" y="88.4">R9</text>
<text x="123.2" y="91.2">100Ω</text>
<text x="123.2" y="93.4">A</text>
<text x="132.5" y="91.2">100Ω</text>
<text x="132.5" y="93.4">B</text>
<text x="141.7" y="91.2">100Ω</text>
<text x="141.7" y="93.4">C</text>
</g>
<g font-size="1.5" fill="#808080">
<text x="18.6" y="9.9">0</text>
<text x="35.1" y="9.9">1</text>
<text x="51.6" y="9.9">2</text>
<text x="68.2" y="9.9">3</text>
<text x="84.7" y="9.9">4</text>
<text x="101.2" y="9.9">5</text>
<text x="117.7" y="9.9">6</text>
<text x="134.2" y="9.9">7</text>
<text x="150.7" y="9.9">8</text>
<text x="167.2" y="9.9">9</text>
<text x="183.4" y="9.9">10</text>
<text x="199.9" y="9.9">11</text>
<text x="216.4" y="9.9">12</text>
<text x="232.9" y="9.9">13</text>
<text x="249.4" y="9.9">14</text>
<text x="9" y="19.3">A</text>
<text x="269.3" y="19.3">A</text>
<text x="9" y="35.8">B</text>
<text x="269.3" y="35.8">B</text>
<text x="9" y="52.3">C</text>
<text x="269.3" y="52.3">C</text>
<text x="9" y="68.9">D</text>
<text x="269.3" y="68.9">D</text>
<text x="9" y="85.4">E</text>
<text x="269.3" y="85.4">E</text>
<text x="9" y="101.9">F</text>
<text x="269.3" y="101.9">F</text>
<text x="9" y="118.4">G</text>
<text x="269.3" y="118.4">G</text>
<text x="9" y="134.9">H</text>
<text x="269.3" y="134.9">H</text>
<text x="9" y="151.4">I</text>
<text x="269.3" y="151.4">I</text>
<text x="18.6" y="171.5">0</text>
<text x="35.1" y="171.5">1</text>
<text x="51.6" y="171.5">2</text>
<text x="68.2" y="171.5">3</text>
<text x="84.7" y="171.5">4</text>
<text x="101.2" y="171.5">5</text>
<text x="117.7" y="171.5">6</text>
<text x="134.2" y="171.5">7</text>
<text x="150.7" y="171.5">8</text>
<text x="167.2" y="171.5">9</text>
<text x="183.4" y="171.5">10</text>
<text x="199.9" y="171.5">11</text>
<text x="216.4" y="171.5">12</text>
<text x="232.9" y="171.5">13</text>
<text x="249.4" y="171.5">14</text>
</g>
<g font-size="1.5" fill="#008000">
<text x="166.5" y="20.3">VCC</text>
<text x="170.9" y="20.3">GND</text>
<text x="167.4" y="25.2" transform="rotate(-90 167.4 25.2)">SCK</text>
<text x="168.9" y="25.2" transform="rotate(-90 168.9 25.2)">MOSI</text>
<text x="170.5" y="25.2" transform="rotate(-90 170.5 25.2)">MISO</text>
<text x="173.5" y="25.2" transform="rotate(-90 173.5 25.2)">RST</text>
<text x="113.6" y="46.6">PB0</text>
<text x="107" y="49.6" transform="rotate(-90 107 49.6)">AVCC</text>
<text x="110.1" y="48.7" transform="rotate(-90 110.1 48.7)">VCC</text>
<text x="113.6" y="48.2">PB1</text>
<text x="113.6" y="49.7">PB2</text>
<text x="113.6" y="51.3">PB3</text>
<text x="113.6" y="52.8">PB4</text>
<text x="41.5" y="55.9">VBUS</text>
<text x="43.4" y="57.5">D-</text>
<text x="43.4" y="59">D+</text>
<text x="104.6" y="59">D+</text>
<text x="104.6" y="57.5">D-</text>
<text x="104.6" y="55.9">UVCC</text>
<text x="113.6" y="54.4">PB5</text>
<text x="113.6" y="55.9">PB6</text>
<text x="113.6" y="57.5">PB7</text>
<text x="42" y="62.3" transform="rotate(-90 42 62.3)">SHIELD</text>
<text x="42.4" y="62.1">GND</text>
<text x="43.4" y="60.6">ID</text>
<text x="104.6" y="60.6">UCAP</text>
<text x="104.6" y="62.1">UGND</text>
<text x="113.6" y="63.7">PC2</text>
<text x="113.6" y="62.1">PC1</text>
<text x="104.6" y="71.4">XTAL1</text>
<text x="113.6" y="71.4">PC7</text>
<text x="113.6" y="69.8">PC6</text>
<text x="113.6" y="68.3">PC5</text>
<text x="113.6" y="66.8">PC4</text>
<text x="113.6" y="74.5">PD0</text>
<text x="113.6" y="76.1">PD1</text>
<text x="113.6" y="77.6">PD2</text>
<text x="41.5" y="79.1">VBUS</text>
<text x="43.4" y="80.7">D-</text>
<text x="43.4" y="82.2">D+</text>
<text x="43.4" y="83.8">ID</text>
<text x="113.6" y="79.1">PD3</text>
<text x="113.6" y="80.7">PD4</text>
<text x="113.6" y="82.2">PD5</text>
<text x="113.6" y="83.8">PD6</text>
<text x="42" y="85.5" transform="rotate(-90 42 85.5)">SHIELD</text>
<text x="42.4" y="85.3">GND</text>
<text x="104.6" y="85.3">XTAL2</text>
<text x="111.6" y="85.5" transform="rotate(-90 111.6 85.5)">GND</text>
<text x="113.6" y="85.3">PD7</text>
<text x="41.5" y="102.4">VBUS</text>
<text x="43.4" y="103.9">D-</text>
<text x="43.4" y="105.5">D+</text>
<text x="43.4" y="107">ID</text>
<text x="42" y="108.7" transform="rotate(-90 42 108.7)">SHIELD</text>
<text x="42.4" y="108.5">GND</text>
</g>
<g font-size="1.5">
<text x="182" y="31.2">IN OUT</text>
<text x="195.9" y="34.2">IN OUT</text>
<text x="182" y="37.3">IN OUT</text>
<text x="195.9" y="40.4">IN OUT</text>
<text x="182" y="43.5">IN OUT</text>
<text x="195.9" y="46.6">IN OUT</text>
<text x="182" y="49.7">IN OUT</text>
<text x="195.9" y="52.8">IN OUT</text>
<text x="182" y="79.1">IN OUT</text>
<text x="195.9" y="82.2">IN OUT</text>
<text x="182" y="85.3">IN OUT</text>
<text x="195.9" y="88.4">IN OUT</text>
<text x="182" y="91.5">IN OUT</text>
<text x="195.9" y="94.6">IN OUT</text>
<text x="182" y="97.7">IN OUT</text>
<text x="195.9" y="100.8">IN OUT</text>
</g>
<g font-size="1.4" fill="#008000">
<text x="164" y="19.4">2</text>
<text x="177" y="19.4">6</text>
<text x="68.5" y="28">LINE</text>
<text x="68.5" y="29.4">VOLTAGE</text>
<text x="76.2" y="28">VREG</text>
<text x="166.5" y="27.7" transform="rotate(-90 166.5 27.7)">3</text>
<text x="168" y="27.7" transform="rotate(-90 168 27.7)">4</text>
<text x="169.6" y="27.7" transform="rotate(-90 169.6 27.7)">1</text>
<text x="172.7" y="27.7" transform="rotate(-90 172.7 27.7)">5</text>
<text x="71.6" y="32">COMMON</text>
<text x="106.1" y="44.1" transform="rotate(-90 106.1 44.1)">32</text>
<text x="109.2" y="44.1" transform="rotate(-90 109.2 44.1)">4</text>
<text x="118.2" y="45.7">14</text>
<text x="118.2" y="47.3">15</text>
<text x="118.2" y="48.8">16</text>
<text x="118.2" y="50.4">17</text>
<text x="118.2" y="51.9">18</text>
<text x="118.2" y="53.5">19</text>
<text x="47" y="55">1</text>
<text x="47" y="56.6">2</text>
<text x="47" y="58.1">3</text>
<text x="47" y="59.7">4</text>
<text x="100.5" y="59.7">27</text>
<text x="100.5" y="58.1">29</text>
<text x="100.5" y="56.6">30</text>
<text x="100.5" y="55">31</text>
<text x="118.2" y="55">20</text>
<text x="118.2" y="56.6">21</text>
<text x="47" y="61.2">5</text>
<text x="100.5" y="61.2">28</text>
<text x="118.2" y="62.8">5</text>
<text x="118.2" y="61.2">24</text>
<text x="118.2" y="65.8">26</text>
<text x="41.1" y="66.4" transform="rotate(-90 41.1 66.4)">S1,S2,S3</text>
<text x="100.5" y="70.5">1</text>
<text x="118.2" y="70.5">22</text>
<text x="118.2" y="69">23</text>
<text x="118.2" y="67.4">25</text>
<text x="118.2" y="73.6">6</text>
<text x="118.2" y="75.1">7</text>
<text x="118.2" y="76.7">8</text>
<text x="47" y="78.2">1</text>
<text x="47" y="79.8">2</text>
<text x="47" y="81.3">3</text>
<text x="47" y="82.9">4</text>
<text x="118.2" y="78.2">9</text>
<text x="118.2" y="79.8">10</text>
<text x="118.2" y="81.3">11</text>
<text x="118.2" y="82.9">12</text>
<text x="41.1" y="89.7" transform="rotate(-90 41.1 89.7)">S1,S2,S3</text>
<text x="47" y="84.4">5</text>
<text x="100.5" y="84.4">2</text>
<text x="110.7" y="89.7" transform="rotate(-90 110.7 89.7)">3,33</text>
<text x="118.2" y="84.4">13</text>
<text x="47" y="101.5">1</text>
<text x="47" y="103">2</text>
<text x="47" y="104.6">3</text>
<text x="47" y="106.1">4</text>
<text x="47" y="107.7">5</text>
<text x="41.1" y="112.9" transform="rotate(-90 41.1 112.9)">S1,S2,S3,S4,S5,S6</text>
</g>
</svg>
